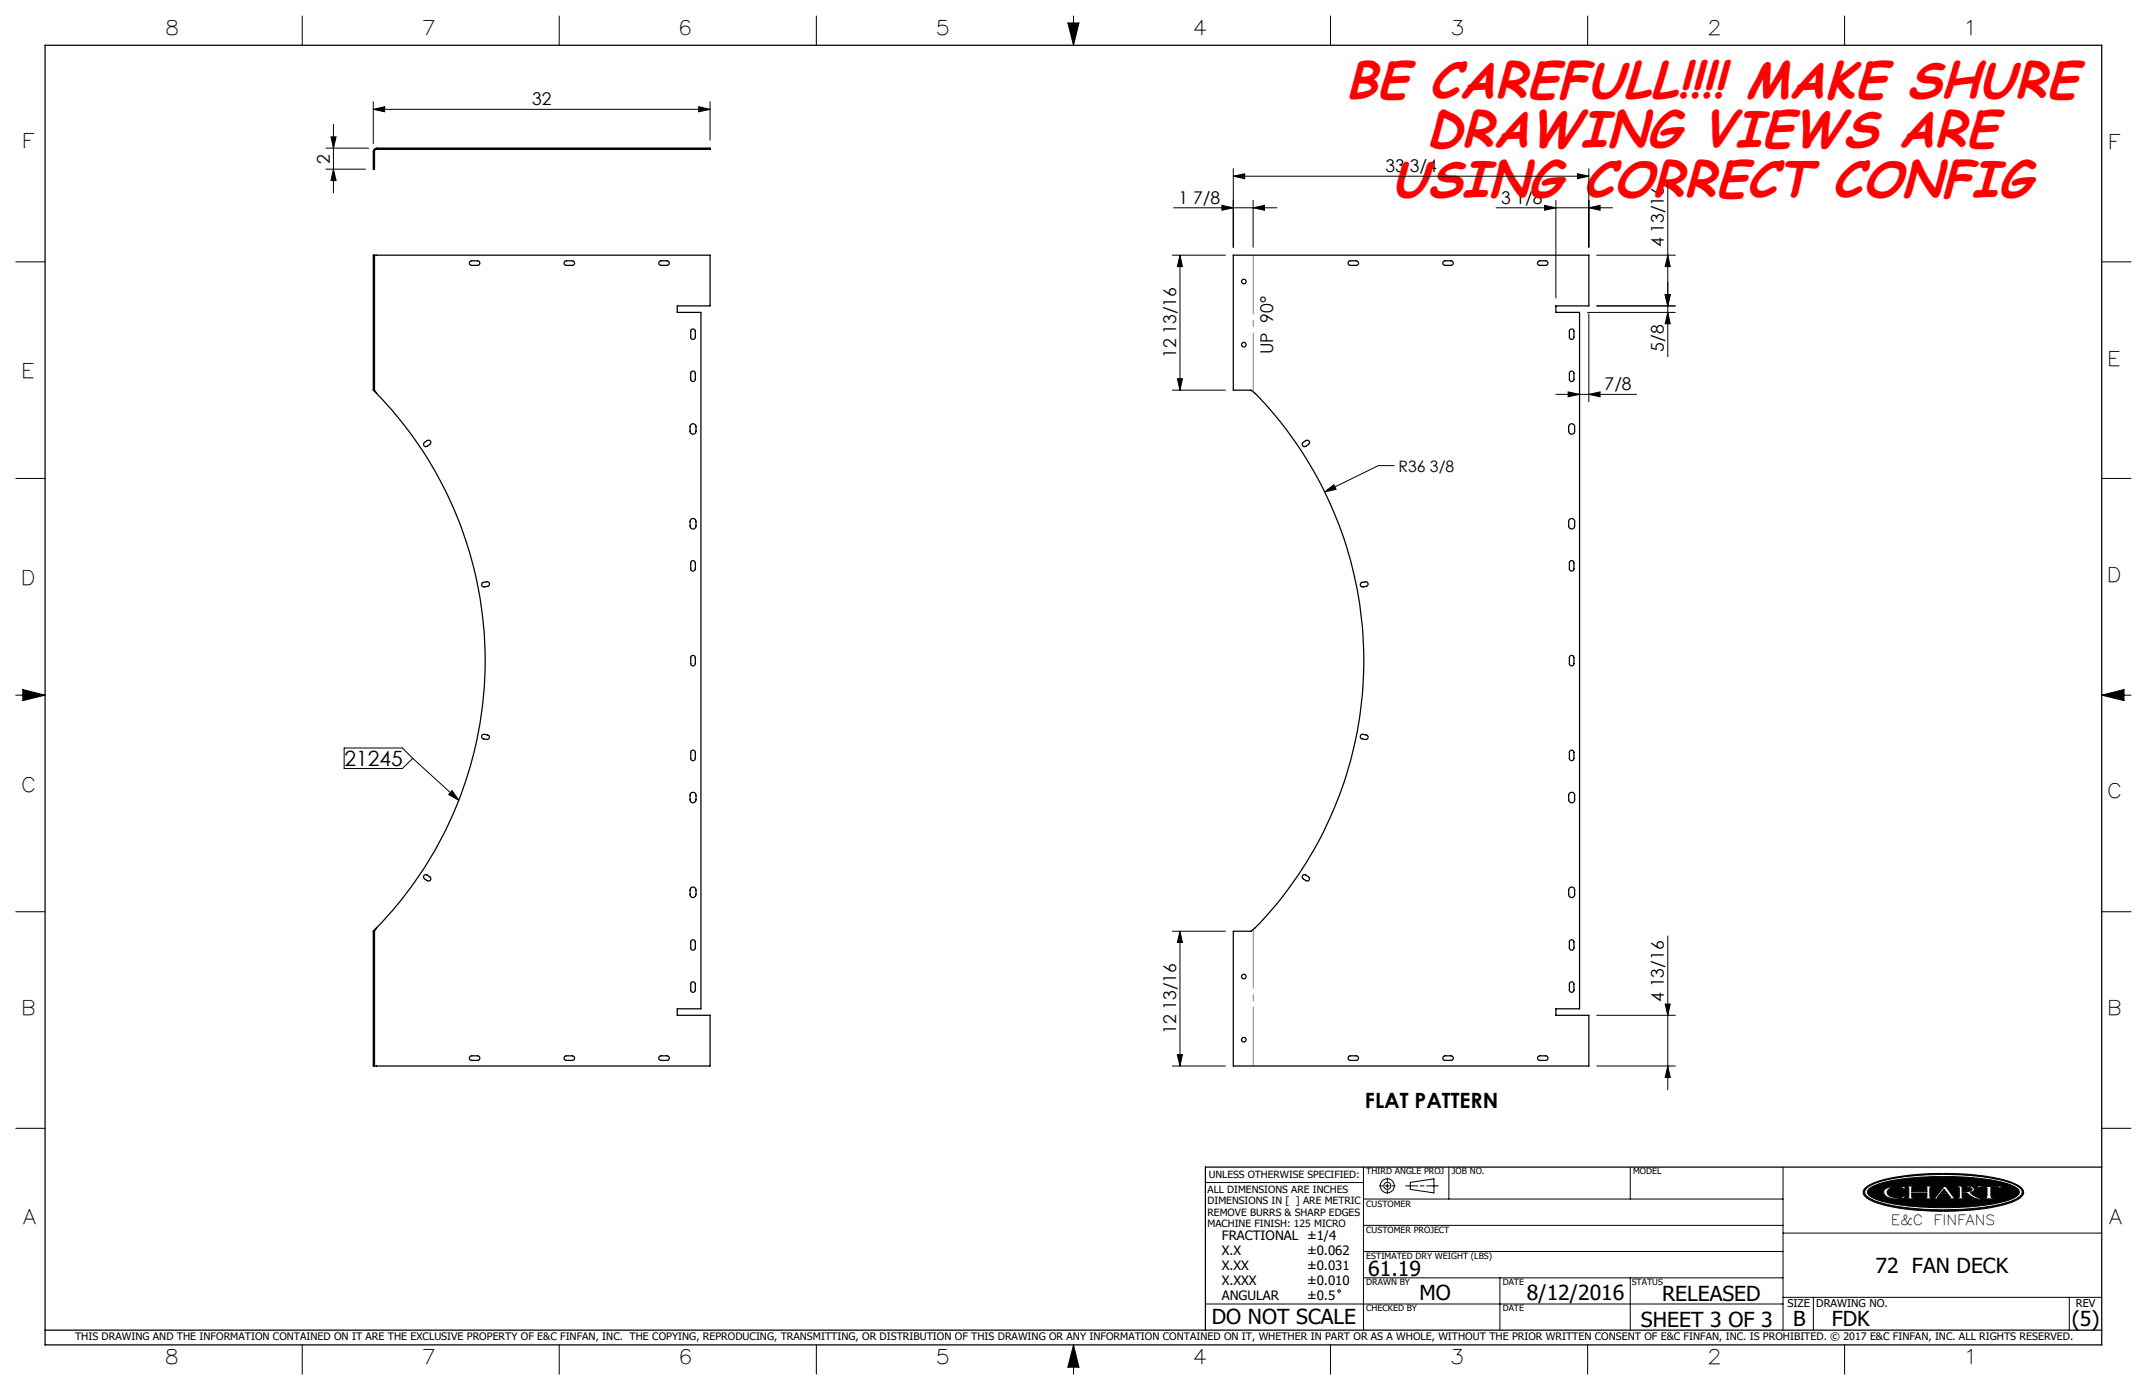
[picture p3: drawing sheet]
<svg xmlns="http://www.w3.org/2000/svg" width="432mm" height="279mm" viewBox="0 0 432 279" stroke-linecap="round" stroke-linejoin="round" font-family="sans-serif">
<g fill="none" stroke="#000" stroke-width=".2">
<path d="M60.8 3.2v5.9M112.5 3.2v5.9M164.2 3.2v5.9M214.8 4.6h2.2l-1.1 4.5zM215.9 3.2v5.9M267.6 3.2v5.9M319.3 3.2v5.9M371 3.2v5.9M65.5 29.8h8.7M65.5 34h8M66.6 27.5h1l-.5 2.3zM67.1 25v13.8"/>
<path d="M67.1 34l.5 2.3h-1zM75.1 22l2.3-.6v1.1zM75.1 20.5v8.4M75.1 22h67.7M140.5 21.4l2.3 .6-2.3 .5zM142.8 20.5v7.7M248 35.4l2.3-.5v1zM248 33.9v15.8M248 35.4h71.5M317.3 34.9l2.2 .5-2.2 .5zM319.5 33.9v15.8M335.4 36.5v35.2"/>
<path d="M3.2 52.6h5.9M235.8 51.3h10.7M236 41.8h20.8M237.3 51.3v27.1M237.3 51.3l.5 2.3h-1zM245.7 41.3l2.3 .5-2.3 .5zM252 41.8l2.3-.5v1zM252 40.3v9.4M300.9 41.8h23.4M310.6 41.3l2.3 .5-2.3 .5zM312.9 40.3v19.6M319.5 41.8l2.3-.5v1z"/>
<path d="M321.1 51.3h15.8M334.9 59.2h1l-.5 2.3zM335.4 51.3l.5 2.3h-1zM422.7 52.6h5.9M235.8 78.4h10.7M236.8 76.1h1l-.5 2.3zM312.9 79.3h16.2M315.4 78.8l2.3 .5-2.3 .5zM319.3 62.8h17.6M319.5 79.3l2.3-.5v1zM319.5 63.1v17.7M335.4 62.8l.5 2.3h-1z"/>
<path d="M336.9 61.5h-15.8M3.2 96.2h5.9M266.4 98.9l1.9-1.5 .4 1zM280.4 93.6h-3.2l-10.8 5.3M422.7 96.2h5.9M3.2 139.7h5.9M4.6 138.6l4.5 1.1-4.5 1.1zM422.7 139.7h5.9M422.7 139.7l4.5-1.1v2.2zM69.2 150.4h11.7l2.1 2-2.1 2.1h-11.7zM83 152.4l9.3 8.5M90.9 158.9l1.4 2-2.1-1.2z"/>
<path d="M3.2 183.3h5.9M235.8 187.2h10.7M237.3 187.2v27.1M237.3 187.2l.5 2.2h-1zM335.4 188.1v30.9M422.7 183.3h5.9M235.8 214.3h10.7M236.8 212h1l-.5 2.3zM321.1 214.3h15.8M321.1 204.1h15.8M334.9 201.8h1l-.5 2.3zM335.4 214.3l.5 2.3h-1z"/>
<path d="M3.2 226.8h5.9M242.4 237.7h31.8M274.2 234.6v32.8M277.4 238.4h.7M278.6 238.4h.8M279 236.8v.7M279 238v.8M279 239.3v.6M279.9 238.4h.7M282.7 238.4h2.4M283.6 237.7l4.8-.7v2.8l-4.8-.7zM285.6 238.4h.8"/>
<path d="M286.9 238.4h2.4M291.4 234.6v6.4M327.9 234.6v6.4M358.6 234.6v32.8M375.3 238.7a16.2 16.2 0 0 1 7.4-2.3 55.4 55.4 0 0 1 21.3 1.1l1.9 .8a1.36 1.36 0 0 1 1.1 1.1 1.36 1.36 0 0 1-.7 1.4 23 23 0 0 1-9.9 2.4l-.5 .1a53.3 53.3 0 0 1-18.2-1.4 4.1 4.1 0 0 1-3-2 1.17 1.17 0 0 1 .6-1.2zM375.4 238.9a12.3 12.3 0 0 1 6-2.1 59.4 59.4 0 0 1 22.1 .7 4.5 4.5 0 0 1 3.1 1.9 1.36 1.36 0 0 1-.9 1.5 27.8 27.8 0 0 1-10.4 2.1l-1.1 .1a48.8 48.8 0 0 1-17.3-1.8l-1.5-.9a.94 .94 0 0 1 0-1.5zM375.8 239a15.4 15.4 0 0 1 7.6-2.1l3.6-.3 3.3-.1a44.5 44.5 0 0 1 14.2 1.7l.8 .4a1.03 1.03 0 0 1 .8 1 1.03 1.03 0 0 1-.8 1 25.5 25.5 0 0 1-9.5 2l-5 .1a43.6 43.6 0 0 1-13.5-1.6l-1.3-.8a.79 .79 0 0 1-.2-1.3zM379 239.1a5 5 0 0 1 3.5-.6h.7l-.2 .6-.5-.4a3.4 3.4 0 0 0-2.8 .4l-.2 .5 .2 .5a3.1 3.1 0 0 0 2.8 .5l.4-.3h.3l-.2 .5-.7 .1a3.6 3.6 0 0 1-3.3-.8l-.2-.6zM383.5 238.4h1.6v.2l-.6 .1v.8h3v-.8l-.5-.1v-.2h1.5v.2l-.3 .1-.1 .4 .1 1.5v.1l.3 .1v.2h-1.5v-.2h.4l.1-.2v-.8h-3v.8l.1 .2h.5v.2h-1.6v-.2l.3-.1 .1-.1v-1.5v-.4l-.4-.1zM391 239l.6 .9h-1.3zM391 238.4h.3l1.7 2.3 .5 .1v.2h-1.6v-.2l.4-.1-.5-.6h-1.7l-.5 .7h.6v.2h-1.5v-.2l.5-.1zM393.6 238.4h2.3l.9 .2 .3 .4-.2 .5-.7 .2 1.2 .9 1.1 .2v.2a4.2 4.2 0 0 1-2.9-1.1l-1-.1v.9l.6 .1v.2h-1.6v-.2h.3l.2-.2v-1.8l-.5-.2z"/>
<path d="M394.6 238.6h.9l.9 .2 .2 .3-.2 .3-1.8 .1zM397.9 238.3l1 .2 3.7-.1-.3 .5h-.2l-.1-.2h-1.6l.1 1.9 .6 .2v.2h-2.2v-.2l.7-.2v-1.8l-1.6-.1-.2 .2h-.3zM402.1 238.9h.1M422.7 226.8h5.9M274.2 256.9h84.4M274.2 251.6h84.4M274.2 246.3h84.4M274.2 241h84.4M301.7 256.9v10.5M327.9 256.9v10.5M358.6 247.9h64.1M60.8 270.3v5.9"/>
<path d="M112.5 270.3v5.9M164.2 270.3v5.9M215.9 270.3v5.9M215.9 270.3l1.1 4.5h-2.2zM242.4 262.1h116.2M267.6 270.3v5.9M319.3 270.3v5.9M358.6 260.8h64.1M364.7 260.8v6.6M371 270.3v5.9M416.2 260.8v6.6"/>
<circle cx="279" cy="238.4" r=".71"/>
<circle cx="279" cy="238.4" r="1.41"/>
<circle cx="269.3" cy="259.5" r=".25"/>
</g>
<g fill="none" stroke="#000" stroke-width=".25">
<path d="M9.1 9.1h413.6v261.2h-413.6zM75.2 30.1l.5-.3h67.1v.2h-67.1l-.4 .3v3.7h-.2zM75.3 51.3h67.5v10.2h-6.6v1.3h4.8v140h-4.8v1.3h6.6v10.2h-67.5M75.3 51.3v27.1M75.3 51.3h-.2v27.1M94.4 52.7l.3-.3h1.4a.46 .46 0 0 1 .4 .5 .46 .46 0 0 1-.4 .4h-1.2a.44 .44 0 0 1-.5-.2 .44 .44 0 0 1 0-.4zM113.5 52.7l.3-.3h1.3a.46 .46 0 0 1 .5 .5 .46 .46 0 0 1-.5 .4h-1.2a.44 .44 0 0 1-.4-.2 .44 .44 0 0 1 0-.4zM132.5 52.7l.3-.3h1.4a.46 .46 0 0 1 .4 .5 .46 .46 0 0 1-.4 .4h-1.2a.44 .44 0 0 1-.5-.2 .44 .44 0 0 1 0-.4zM248 51.3h71.5v10.2h-6.6v1.3h4.8v140h-4.8v1.3h6.6v10.2h-71.5v-27.1h3.6a70.6 70.6 0 0 0 13.3-17.6 77 77 0 0 0-12.5-90.5l-.8-.7h-3.6zM271.3 52.6l.2-.2h1.3a.46 .46 0 0 1 .4 .5 .46 .46 0 0 1-.4 .4h-1.2a.45 .45 0 0 1-.5-.2 .45 .45 0 0 1 .2-.5zM290.3 52.6l.2-.2h1.3a.46 .46 0 0 1 .5 .5 .46 .46 0 0 1-.5 .4h-1.2a.45 .45 0 0 1-.4-.2 .45 .45 0 0 1 .1-.5zM309.4 52.6l.2-.2h1.3a.46 .46 0 0 1 .4 .5 .46 .46 0 0 1-.4 .4h-1.2a.45 .45 0 0 1-.5-.2 .45 .45 0 0 1 .2-.5z"/>
<path d="M75.1 78.4l.6 .7M75.1 78.4h.2M75.3 78.4l.4 .7M75.7 79.1a76.9 76.9 0 0 1 0 107.4M139 74.7a.49 .49 0 0 1 .5-.1 .49 .49 0 0 1 .3 .4v1.2a.46 .46 0 0 1-.4 .5 .46 .46 0 0 1-.5-.5zM139 66.3a.49 .49 0 0 1 .5-.1 .49 .49 0 0 1 .3 .4v1.2a.46 .46 0 0 1-.4 .4 .46 .46 0 0 1-.5-.4zM315.8 74.7a.47 .47 0 0 1 .5-.1 .47 .47 0 0 1 .2 .4v1.2a.46 .46 0 0 1-.4 .5 .46 .46 0 0 1-.5-.5v-1.3zM315.8 66.3a.47 .47 0 0 1 .5-.1 .47 .47 0 0 1 .2 .4v1.2a.46 .46 0 0 1-.4 .4 .46 .46 0 0 1-.5-.4v-1.3zM85.3 89l.6-.5a.46 .46 0 0 1 .7 .2 .46 .46 0 0 1-.2 .6l-.5 .4a.47 .47 0 0 1-.6-.1 .47 .47 0 0 1 0-.6zM139 85.3a.61 .61 0 0 1 1 .5v.9a.6 .6 0 0 1-.6 .6 .6 .6 0 0 1-.6-.6v-1.1zM262 89l.6-.5a.47 .47 0 0 1 .7 .2 .47 .47 0 0 1-.1 .6l-.6 .4a.47 .47 0 0 1-.6-.1 .47 .47 0 0 1 0-.6zM315.6 85.4a.61 .61 0 0 1 .7-.2 .61 .61 0 0 1 .4 .6v.9a.6 .6 0 0 1-.6 .6 .6 .6 0 0 1-.6-.6z"/>
<path d="M97 117.2l.9-.3a.47 .47 0 0 1 .5 .4 .47 .47 0 0 1-.3 .6l-.7 .1a.47 .47 0 0 1-.5-.3 .47 .47 0 0 1 .1-.5zM139 104.4a.61 .61 0 0 1 1 .4v.9a.6 .6 0 0 1-.6 .6 .6 .6 0 0 1-.6-.6v-1zM139 112.8a.49 .49 0 0 1 .5-.1 .49 .49 0 0 1 .3 .4v1.2a.46 .46 0 0 1-.4 .5 .46 .46 0 0 1-.5-.5zM273.7 117.2l.9-.3a.47 .47 0 0 1 .5 .4 .47 .47 0 0 1-.3 .6l-.7 .1a.47 .47 0 0 1-.5-.3 .47 .47 0 0 1 .1-.5zM315.6 104.4a.61 .61 0 0 1 .7-.1 .61 .61 0 0 1 .4 .5v.9a.6 .6 0 0 1-.6 .6 .6 .6 0 0 1-.6-.6zM315.8 112.8a.47 .47 0 0 1 .5-.1 .47 .47 0 0 1 .2 .4v1.2a.46 .46 0 0 1-.4 .5 .46 .46 0 0 1-.5-.5v-1.3zM139 131.9a.49 .49 0 0 1 .5-.1 .49 .49 0 0 1 .3 .4v1.2a.46 .46 0 0 1-.4 .4 .46 .46 0 0 1-.5-.4zM315.8 131.9a.47 .47 0 0 1 .5-.1 .47 .47 0 0 1 .2 .4v1.2a.46 .46 0 0 1-.4 .4 .46 .46 0 0 1-.5-.4v-1.3zM97 147.7h1.1a.45 .45 0 0 1 .3 .6 .45 .45 0 0 1-.5 .3l-.7-.1a.47 .47 0 0 1-.3-.3 .47 .47 0 0 1 .1-.5zM139 159.4a.61 .61 0 0 1 1 .4v1a.6 .6 0 0 1-.6 .6 .6 .6 0 0 1-.6-.6v-1.1zM139 150.9a.49 .49 0 0 1 .5-.1 .49 .49 0 0 1 .3 .4v1.2a.46 .46 0 0 1-.4 .5 .46 .46 0 0 1-.5-.5zM273.7 147.7l.2-.1 .9 .1a.45 .45 0 0 1 .3 .6 .45 .45 0 0 1-.5 .3l-.6-.1a.49 .49 0 0 1-.3-.8z"/>
<path d="M315.6 159.5a.61 .61 0 0 1 .7-.2 .61 .61 0 0 1 .4 .5v1a.6 .6 0 0 1-.6 .6 .6 .6 0 0 1-.6-.6zM315.8 150.9a.47 .47 0 0 1 .5-.1 .47 .47 0 0 1 .2 .4v1.2a.46 .46 0 0 1-.4 .5 .46 .46 0 0 1-.5-.5v-1.3zM85.3 176l.4-.2 .7 .4a.46 .46 0 0 1 .2 .7 .46 .46 0 0 1-.7 .1l-.7-.5zM138.9 178.5a.62 .62 0 0 1 .7-.1 .62 .62 0 0 1 .4 .5v.9a.6 .6 0 0 1-.6 .6 .6 .6 0 0 1-.6-.6v-1zM262 175.9l.4-.1 .8 .4a.47 .47 0 0 1 .1 .7 .47 .47 0 0 1-.7 .1l-.7-.5v-.4zM315.6 178.5a.61 .61 0 0 1 .7-.2 .61 .61 0 0 1 .4 .6v.9a.6 .6 0 0 1-.6 .6 .6 .6 0 0 1-.6-.6zM75.1 187.2v27.1h.2M75.1 187.2h.2M75.3 187.2v27.1M75.7 186.5l-.4 .7M75.7 186.5l-.6 .7M139 197.5a.49 .49 0 0 1 .5-.1 .49 .49 0 0 1 .3 .4v1.2a.46 .46 0 0 1-.4 .5 .46 .46 0 0 1-.5-.5z"/>
<path d="M139 189a.49 .49 0 0 1 .5-.1 .49 .49 0 0 1 .3 .4v1.2a.46 .46 0 0 1-.4 .5 .46 .46 0 0 1-.5-.5zM315.8 197.5a.47 .47 0 0 1 .5-.1 .47 .47 0 0 1 .2 .4v1.2a.46 .46 0 0 1-.4 .5 .46 .46 0 0 1-.5-.5v-1.3zM315.8 189a.47 .47 0 0 1 .5-.1 .47 .47 0 0 1 .2 .4v1.2a.46 .46 0 0 1-.4 .5 .46 .46 0 0 1-.5-.5v-1.3zM94.5 212.4l.2-.2h1.4a.46 .46 0 0 1 .4 .5 .46 .46 0 0 1-.4 .4h-1.2a.44 .44 0 0 1-.5-.2 .44 .44 0 0 1 .1-.5zM113.5 212.5l.3-.3h1.3a.46 .46 0 0 1 .5 .5 .46 .46 0 0 1-.5 .4h-1.2a.44 .44 0 0 1-.4-.2 .44 .44 0 0 1 0-.4zM132.5 212.5l.3-.3h1.4a.46 .46 0 0 1 .4 .5 .46 .46 0 0 1-.4 .4h-1.2a.44 .44 0 0 1-.5-.2 .44 .44 0 0 1 0-.4zM271.3 212.4l.2-.2h1.3a.46 .46 0 0 1 .4 .5 .46 .46 0 0 1-.4 .4h-1.2a.45 .45 0 0 1-.5-.2 .45 .45 0 0 1 .2-.5zM290.3 212.4l.2-.2h1.3a.46 .46 0 0 1 .5 .5 .46 .46 0 0 1-.5 .4h-1.2a.45 .45 0 0 1-.4-.2 .45 .45 0 0 1 .1-.5zM309.4 212.4l.2-.2h1.3a.46 .46 0 0 1 .4 .5 .46 .46 0 0 1-.4 .4h-1.2a.45 .45 0 0 1-.5-.2 .45 .45 0 0 1 .2-.5zM422.7 234.6h-180.3v32.8M9.1 267.4h413.6"/>
<circle cx="250.2" cy="56.6" r=".46"/>
<circle cx="250.2" cy="69.3" r=".46"/>
<circle cx="250.2" cy="196.3" r=".46"/>
<circle cx="250.2" cy="209" r=".46"/>
</g>
<g fill="#000">
<path d="M383.5 238.4v.2h.3l.1 .2v1.8l-.1 .1-.3 .1v.2h1.6v-.2h-.5l-.1-.2v-.8h3v.9l-.5 .1v.2h1.5v-.2l-.3-.1-.1-.2v-1.6l.1-.3h.3v-.2h-1.5v.2l.5 .1v.8h-3v-.8l.6-.1v-.2zM391 238.4l-1.8 2.3-.5 .1v.2h1.5v-.2h-.6l.5-.7h1.7l.5 .6-.4 .1v.2h1.6v-.2l-.5-.1-1.7-2.3zM393.6 238.4v.2l.5 .2v1.8l-.2 .2h-.3v.2h1.6v-.2l-.6-.1v-.9l1 .1a3.7 3.7 0 0 0 2.9 1.1v-.2a3.4 3.4 0 0 1-2.3-1.1 .68 .68 0 0 0 .8-.2 .68 .68 0 0 0 0-.8l-.7-.3zM397.9 238.3l-.4 .6h.3l.2-.2 1.6 .1v1.8l-.2 .2h-.5v.2h2.2v-.2h-.5l-.2-.3v-1.7l1.6-.1 .1 .2h.2l.3-.5-4 .1zM375.8 239a13.3 13.3 0 0 1 6.5-2l2.7-.3 3.8-.2 7.5 .2a24.3 24.3 0 0 1 9.1 2 1.01 1.01 0 0 1 .7 .9 1.01 1.01 0 0 1-.7 1 21.9 21.9 0 0 1-8.6 1.9l-3.9 .2h-4.1l-3.8-.2a21.2 21.2 0 0 1-8.8-2l-.4-.3-.2-.5zM379.1 239a1.04 1.04 0 0 0 .7 1.7 7 7 0 0 0 3.2 .1l.2-.5h-.3l-.5 .4a2.56 2.56 0 0 1-2.8-.8 1.28 1.28 0 0 1 1.4-1.3h.2a1.49 1.49 0 0 1 1.4 .2l.4 .3 .2-.6h-.6a4.7 4.7 0 0 0-3.5 .5zM375.3 238.7a17.5 17.5 0 0 1 7.8-2.4l5.1-.4h4.8a34.5 34.5 0 0 1 12.5 2.2l.4 .2a1.36 1.36 0 0 1 .9 2 9.1 9.1 0 0 1-5.1 2.2l-.4 .1a58.1 58.1 0 0 1-23.1-.6 5.6 5.6 0 0 1-3.4-1.9v-.8zM375.3 238.9a1.14 1.14 0 0 0 .6 1.9 24 24 0 0 0 9.3 2.1l4.6 .3 3.7-.1a33.7 33.7 0 0 0 11.9-2.1l.4-.2a1.19 1.19 0 0 0 .9-1.2 1.19 1.19 0 0 0-.9-1.1 21.6 21.6 0 0 0-8.8-2.1l-5.1-.3-4.7 .1a30.2 30.2 0 0 0-11.1 2.1z" fill-rule="evenodd"/>
<path d="M215.9 270.3l-1.1 4.5h2.2zM214.8 4.6h2.2l-1.1 4.5zM4.6 138.6l4.5 1.1-4.5 1.1zM422.7 139.7l4.5-1.1v2.2zM391 239l-.7 .9h1.3zM394.6 238.6v.9l1.7-.1a.38 .38 0 0 0 .3-.4 .38 .38 0 0 0-.5-.3z" fill-rule="evenodd"/>
</g>
<path d="M252.1 51.3v27.4M252.1 186.8v27.5" fill="none" stroke="#808080" stroke-width=".2" stroke-dasharray="15.2 1.3 1.3 1.3" stroke-dashoffset="3.4"/>
<g fill="#000">
<path d="M266.4 98.9l1.9-1.5 .4 1zM90.9 158.9l1.4 2-2.1-1.2z"/>
<path d="M66.6 27.5h1l-.5 2.3zM67.1 34l.5 2.3h-1z"/>
<path d="M140.5 21.4l2.3 .6-2.3 .5zM75.1 22l2.3-.6v1.1z"/>
<path d="M319.5 41.8l2.3-.5v1zM310.6 41.3l2.3 .5-2.3 .5zM252 41.8l2.3-.5v1zM245.7 41.3l2.3 .5-2.3 .5zM317.3 34.9l2.2 .5-2.2 .5zM248 35.4l2.3-.5v1zM319.5 79.3l2.3-.5v1zM315.4 78.8l2.3 .5-2.3 .5z"/>
<path d="M236.8 76.1h1l-.5 2.3zM237.3 51.3l.5 2.3h-1zM236.8 212h1l-.5 2.3zM237.3 187.2l.5 2.2h-1zM335.4 214.3l.5 2.3h-1zM334.9 201.8h1l-.5 2.3zM334.9 59.2h1l-.5 2.3zM335.4 51.3l.5 2.3h-1z"/>
<path d="M334.9 59.2h1l-.5 2.3zM335.4 62.8l.5 2.3h-1z"/>
</g>
<g font-size="10.2" fill="#f00">
<text x="270.7" y="19.8">BE CAREFULL!!!! MAKE SHURE</text>
<text x="286.8" y="29.6">DRAWING VIEWS ARE</text>
<text x="279.8" y="39.5">USING CORRECT CONFIG</text>
</g>
<g font-size="4.2">
<text x="69.3" y="153.9">21245</text>
<text x="274.5" y="222.7">FLAT PATTERN</text>
<text x="275.2" y="256.5">61.19</text>
<text x="377.2" y="255.9">72 FAN DECK</text>
<text x="285.5" y="261.4">MO</text>
<text x="307.1" y="261.3">8/12/2016</text>
<text x="334.3" y="261.6">RELEASED</text>
<text x="243.7" y="266.1">DO NOT SCALE</text>
<text x="330" y="266.7">SHEET 3 OF 3</text>
<text x="360.6" y="266.5">B</text>
<text x="368.4" y="266.6">FDK</text>
<text x="416.7" y="266.5">(5)</text>
</g>
<g font-size="4">
<text x="33.6" y="7.1">8</text>
<text x="85.2" y="7.1">7</text>
<text x="137" y="7.1">6</text>
<text x="188.6" y="7.1">5</text>
<text x="240.3" y="7.1">4</text>
<text x="292.1" y="7.1">3</text>
<text x="343.8" y="7.1">2</text>
<text x="395.7" y="7.1">1</text>
<text x="4.9" y="29.8">F</text>
<text x="424.5" y="29.9">F</text>
<text x="4.8" y="76">E</text>
<text x="424.3" y="73.5">E</text>
<text x="4.7" y="117.7">D</text>
<text x="424.2" y="116.9">D</text>
<text x="4.7" y="159.3">C</text>
<text x="424.2" y="160.4">C</text>
<text x="4.8" y="204">B</text>
<text x="424.3" y="204">B</text>
<text x="4.8" y="246.1">A</text>
<text x="424.3" y="246">A</text>
<text x="33.6" y="274.3">8</text>
<text x="85.2" y="274.3">7</text>
<text x="137" y="274.3">6</text>
<text x="188.6" y="274.3">5</text>
<text x="240.3" y="274.3">4</text>
<text x="292.1" y="274.3">3</text>
<text x="343.8" y="274.3">2</text>
<text x="395.8" y="274.3">1</text>
</g>
<g font-size="3.5">
<text x="107" y="21.2">32</text>
<text x="66.3" y="32.9" transform="rotate(-90 66.3 32.9)">2</text>
<text x="278.6" y="34.6">33 3/4</text>
<text x="237" y="41">1 7/8</text>
<text x="301.9" y="41">3 1/8</text>
<text x="334.7" y="49.7" transform="rotate(-90 334.7 49.7)">4 13/16</text>
<text x="236.6" y="72" transform="rotate(-90 236.6 72)">12 13/16</text>
<text x="256" y="71.2" transform="rotate(-90 256 71.2)">UP 90°</text>
<text x="334.7" y="70.7" transform="rotate(-90 334.7 70.7)">5/8</text>
<text x="322.7" y="78.5">7/8</text>
<text x="334.7" y="201.4" transform="rotate(-90 334.7 201.4)">4 13/16</text>
<text x="236.6" y="207.8" transform="rotate(-90 236.6 207.8)">12 13/16</text>
</g>
<text font-size="3.2" x="281.3" y="94.8">R36 3/8</text>
<g font-size="2.8">
<text x="380.3" y="246.2">E&amp;C</text>
<text x="388.9" y="246.2">FINFANS</text>
</g>
<g font-size="2.6">
<text x="245.7" y="249.3">FRACTIONAL ±1/4</text>
<text x="245.7" y="252.3">X.X</text>
<text x="245.7" y="255.3">X.XX</text>
<text x="262.9" y="252.3">±0.062</text>
<text x="262.9" y="255.3">±0.031</text>
<text x="245.7" y="258.3">X.XXX</text>
<text x="245.7" y="261.3">ANGULAR</text>
<text x="262.9" y="258.3">±0.010</text>
<text x="262.9" y="261.3">±0.5</text>
</g>
<g font-size="2.2">
<text x="359.5" y="262.8">SIZE</text>
<text x="365.3" y="262.7">DRAWING NO.</text>
<text x="417.5" y="262.8">REV</text>
</g>
<text font-size="2.1" x="15.1" y="269.4">THIS DRAWING AND THE INFORMATION CONTAINED ON IT ARE THE EXCLUSIVE PROPERTY OF E&amp;C FINFAN, INC. THE COPYING, REPRODUCING, TRANSMITTING, OR DISTRIBUTION OF THIS DRAWING OR ANY INFORMATION CONTAINED ON IT, WHETHER IN PART OR AS A WHOLE, WITHOUT THE PRIOR WRITTEN CONSENT OF E&amp;C FINFAN, INC. IS PROHIBITED. © 2017 E&amp;C FINFAN, INC. ALL RIGHTS RESERVED.</text>
<g font-size="2">
<text x="242.9" y="239.8">ALL DIMENSIONS ARE INCHES</text>
<text x="243.1" y="236.8">UNLESS OTHERWISE SPECIFIED:</text>
<text x="242.9" y="242.1">DIMENSIONS IN [ ] ARE METRIC</text>
<text x="242.9" y="244.4">REMOVE BURRS &amp; SHARP EDGES</text>
<text x="242.9" y="246.7">MACHINE FINISH: 125 MICRO</text>
</g>
<g font-size="1.7">
<text x="274.8" y="236.1">THIRD ANGLE PROJ</text>
<text x="292" y="236.1">JOB NO.</text>
<text x="328.5" y="236.1">MODEL</text>
<text x="274.8" y="242.5">CUSTOMER</text>
<text x="274.8" y="247.8">CUSTOMER PROJECT</text>
<text x="274.8" y="253.1">ESTIMATED DRY WEIGHT (LBS)</text>
<text x="274.8" y="258.3">DRAWN BY</text>
<text x="274.8" y="263.6">CHECKED BY</text>
<text x="302.2" y="263.6">DATE</text>
<text x="302.2" y="258.3">DATE</text>
<text x="328.2" y="258.3">STATUS</text>
</g>
</svg>
